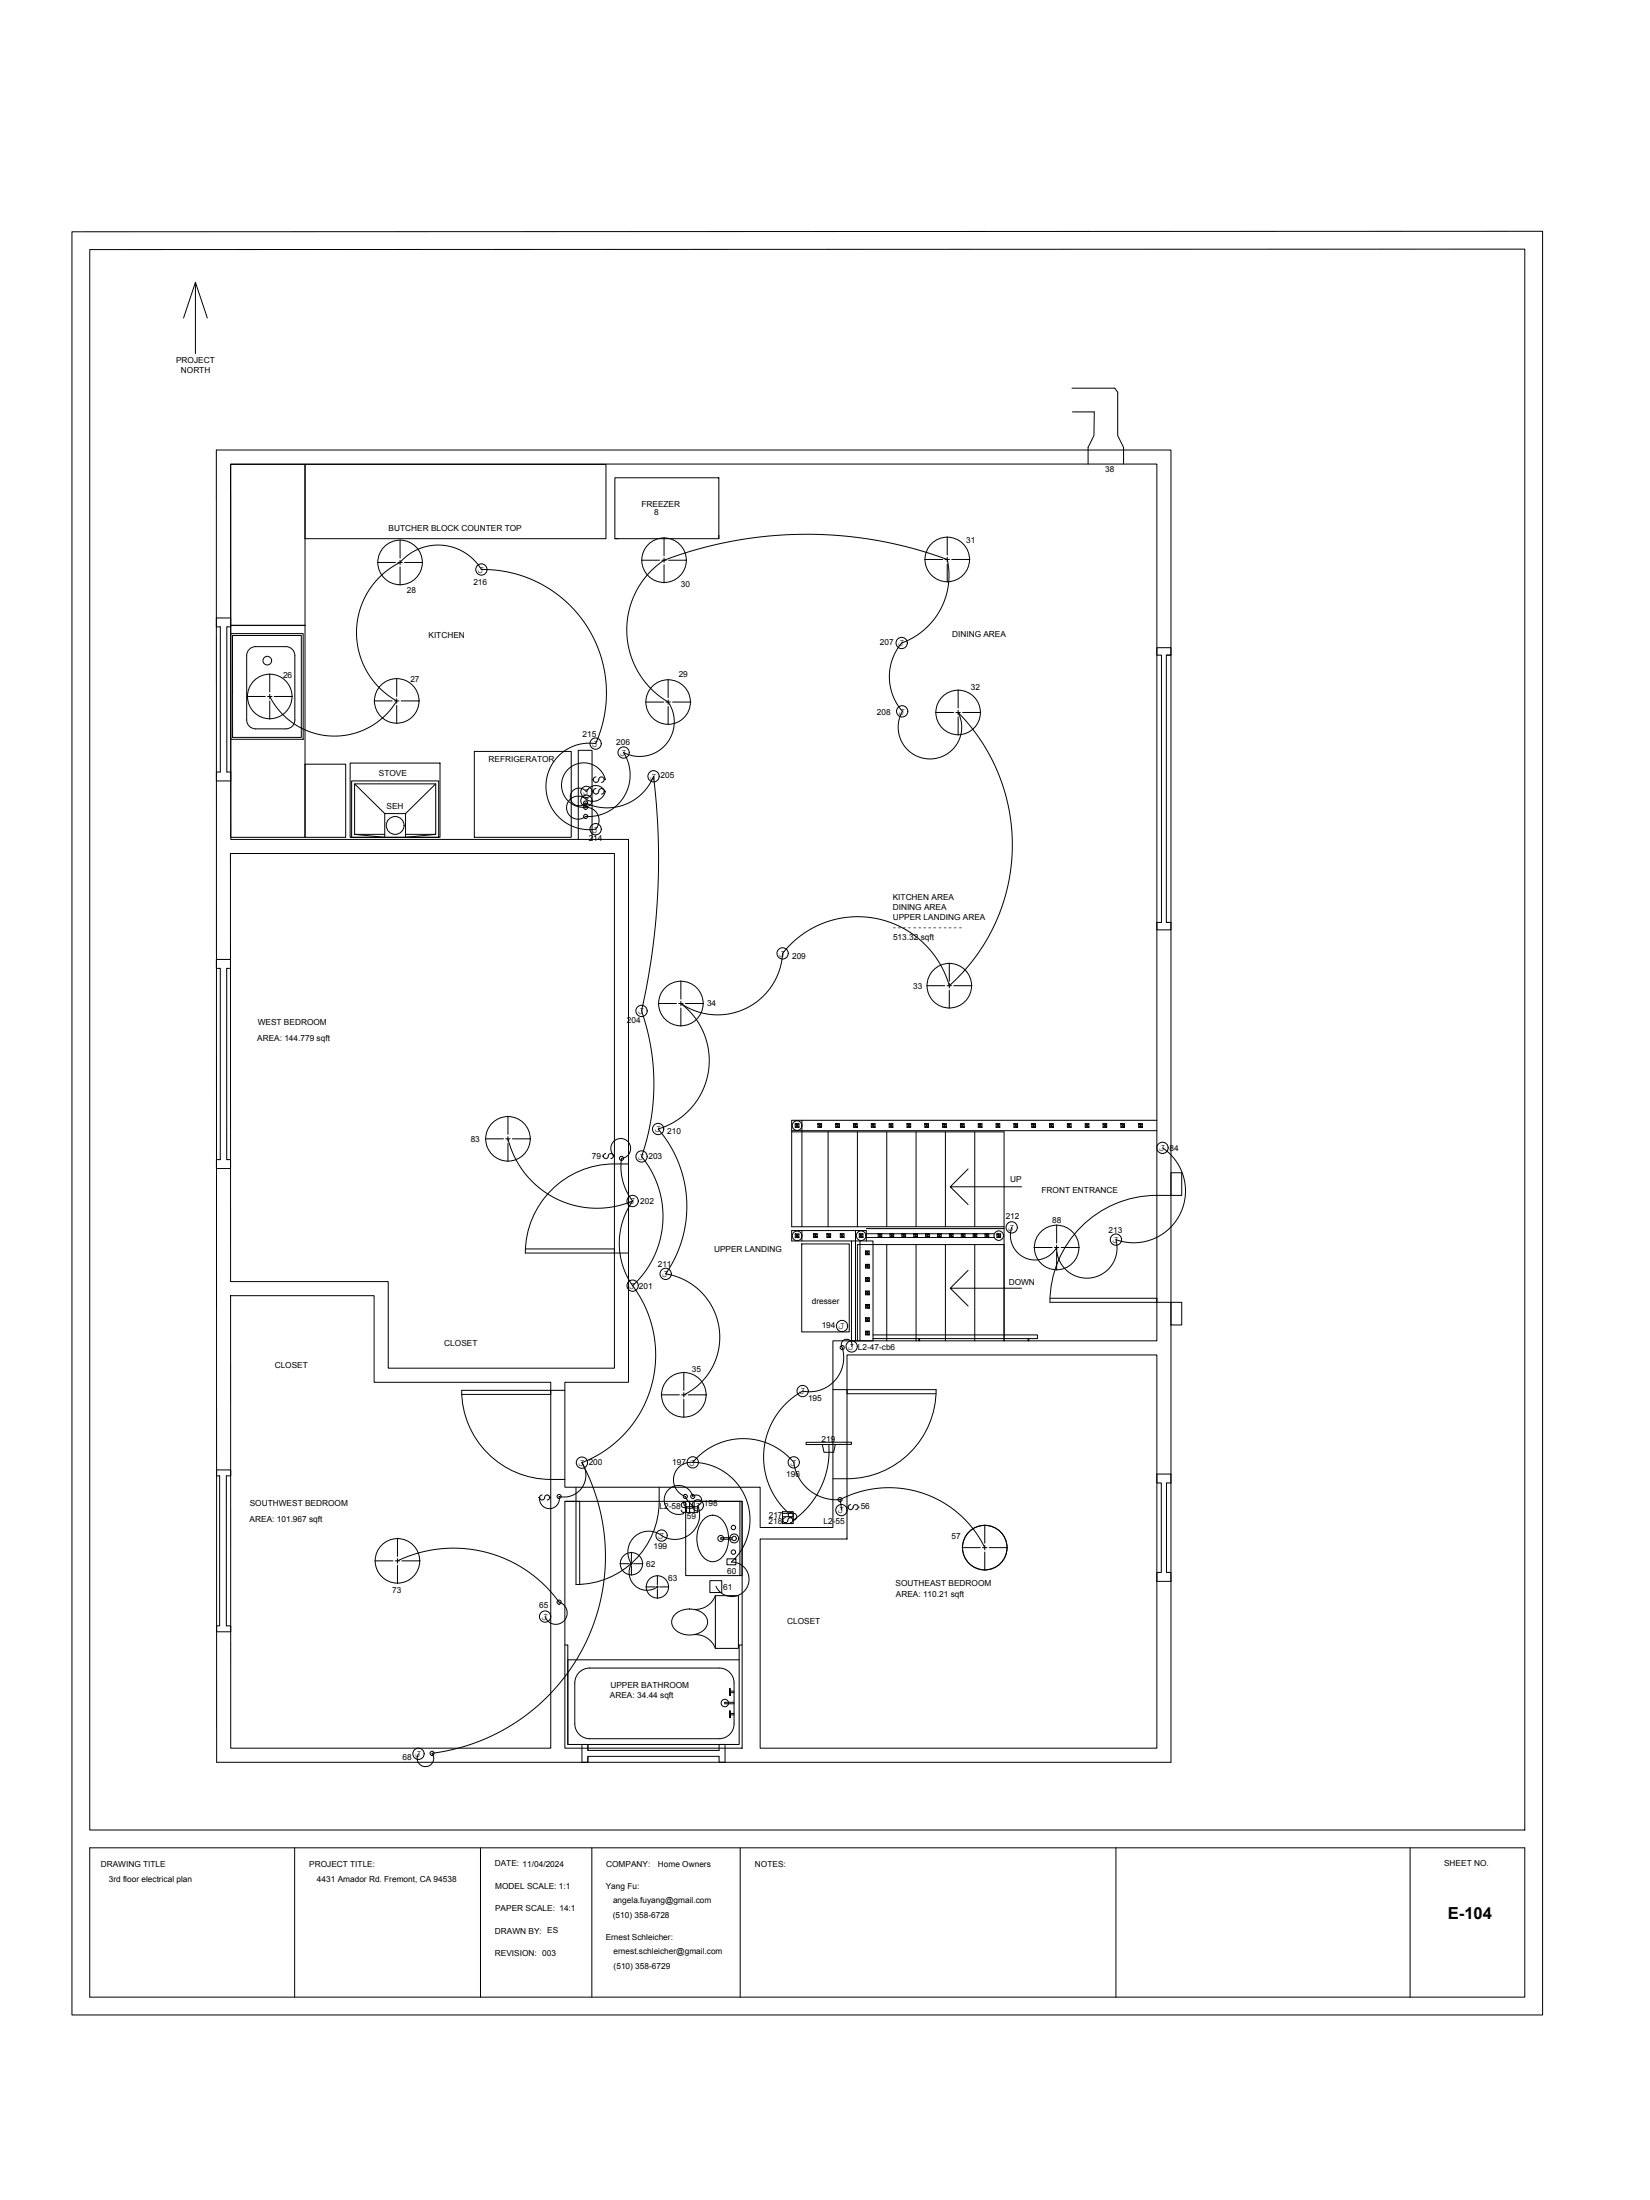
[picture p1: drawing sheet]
<svg xmlns="http://www.w3.org/2000/svg" width="914mm" height="1219mm" viewBox="0 0 914 1219" stroke-linecap="round" stroke-linejoin="round" font-family="sans-serif">
<!-- layer: E301-Electrical-attic -->
<g fill="none" stroke="#000" stroke-width=".55">
<path d="M222 299v10M368 298v10M525 298v10M209 312h10M220 312h3M222 310v3M222 314v10M224 312h10M355 310h11M367 310h2M368 309v3M368 313v10"/>
<path d="M370 310h11M512 310h10M524 310h2M525 309v2M525 313v10M527 310h10M149 373v11M220 376v10M370 377v10M137 386h10M148 386h3M149 386a40 40 0 0 0 71 2 43 43 0 0 1 2-76 28 28 0 0 1 45 4 68 68 0 0 1 63 96 24 24 0 0 0-27 24 24 24 0 0 0 27 23 8 8 0 0 0 1-9 8 8 0 0 0-9-3 12 12 0 0 1-8-20 12 12 0 0 1 21 5"/>
<path d="M149 385v2M149 388v11M152 386h10M207 388h10M219 388h2M220 387v3M220 391v10M222 388h10M358 389h10M369 389h2M370 388v2M370 392v10"/>
<path d="M373 389h10M518 395h11M530 395h2M531 382v10M531 394v2M531 397v10M533 395h11M328 439h1M328 432h1M330 437a1.5 1.5 0 0 0-1 2 1.5 1.5 0 0 0 1 1M330 431a1.5 1.5 0 0 0-1 1 1.5 1.5 0 0 0 1 2M330 434l2-1a1.7 1.7 0 0 1 1-2 1.7 1.7 0 0 1 2 2l-2 1"/>
<path d="M335 439a7 7 0 0 1-12 3 6 6 0 0 0-9 7 6 6 0 0 0 11 3 23 23 0 0 0 21-11 23 23 0 0 0 0-24 19 19 0 0 0 23-4 19 19 0 0 0 1-24 46 46 0 0 1-2-79 224 224 0 0 1 157 0 40 40 0 0 1-25 46 29 29 0 0 0 0 38 18 18 0 0 0 15 27 18 18 0 0 0 16-26 105 105 0 0 1-5 151 53 53 0 0 0-41-37 53 53 0 0 0-51 19 36 36 0 0 1-57 28 40 40 0 0 1 15 39 40 40 0 0 1-27 31 66 66 0 0 1 4 80 36 36 0 0 1 29 30 36 36 0 0 1-19 37M335 439a6 6 0 0 0-5-4 6 6 0 0 0-5 4 5 5 0 0 0-7-1 5 5 0 0 0-1 7 5 5 0 0 0 8 0 28 28 0 0 0 37-15 378 378 0 0 1-6 130 122 122 0 0 1-1 81M330 440l2-1a1.7 1.7 0 0 1 1-2 1.7 1.7 0 0 1 2 2l-2 1M526 534v10M365 556h10M376 556h3M377 544v10M377 555v2M377 559v10M380 556h10M514 546h10M525 546h2"/>
<path d="M526 545v2M526 549v10M529 546h10M281 619v10M269 631h10M280 631h3M281 631a51 51 0 0 0 70 35M281 630v2M281 634v10M284 631h10M336 639a1.4 1.4 0 0 0-2 2 1.4 1.4 0 0 0 2 1 1.4 1.4 0 0 0 1-2l1-1M339 639a1.4 1.4 0 0 1 1 2 1.4 1.4 0 0 1-1 1"/>
<path d="M644 636a29 29 0 0 1 10 37 29 29 0 0 1-36 14 17 17 0 0 1-13 21 17 17 0 0 1-19-17 14 14 0 0 1-18 6 14 14 0 0 1-7-17M334 641h.1M340 641a5 5 0 0 1 1-9 5 5 0 0 1 8 3 5 5 0 0 1-5 7 31 31 0 0 0 7 24M356 641a52 52 0 0 1-5 72M351 666a42 42 0 0 0 2 51 64 64 0 0 1-31 94M586 679v10M573 691h10M584 691h3M586 690v3M586 694v10M588 691h10M472 746a3 3 0 0 0-4-4 3 3 0 0 0-1 6 19 19 0 0 1-22 23 42 42 0 0 0-8 68"/>
<path d="M366 773h10M378 773h2M379 760v11M379 772v2M379 775v11M381 773h10M447 799h25v1l-25 1zM322 811a110 110 0 0 1-83 161 5 5 0 0 1-3 7 5 5 0 0 1-4-7M322 811a12 12 0 0 1 1 13 12 12 0 0 1-13 5 5 5 0 0 1-5 7 5 5 0 0 1-6-6h-1M384 810a32 32 0 0 1 29 21 32 32 0 0 1-8 35 10 10 0 0 1 9 14 10 10 0 0 1-17-1M384 810a36 36 0 0 1 56 0 24 24 0 0 0 26 21M384 810a10 10 0 0 0-11 8 10 10 0 0 0 7 11l2 3 3 3a3 3 0 0 1-4 1 3 3 0 0 1-2-4v1"/>
<path d="M456 801l7-1-1 5h-5zM459 801a46 46 0 0 1-20 41 1.9 1.9 0 0 0 3-2 1.9 1.9 0 0 0-3-1h-5M300 828a1.4 1.4 0 0 0-1 2 1.4 1.4 0 0 0 2 1 1.4 1.4 0 0 0 1-2 1.4 1.4 0 0 1 2 0 1.4 1.4 0 0 1-1 2M305 830h.1M379 838v1a8 8 0 0 1-11-5 8 8 0 0 1 6-10 8 8 0 0 1 10 5 2.9 2.9 0 0 1 4 1 2.9 2.9 0 0 1-1 4 14 14 0 0 1-5 17 14 14 0 0 1-18-1 12 12 0 0 0-13 3 12 12 0 0 0-1 14 10 10 0 0 0 2 12 10 10 0 0 0 12 0M380 835h7v3h-7zM380 834a1.4 1.4 0 0 0-1-1 1.4 1.4 0 0 0-2 2 1.4 1.4 0 0 0 2 0 1.6 1.6 0 0 1 1 3 1.6 1.6 0 0 1-3-1M382 832v6M385 832v6M434 838h6v6h-6zM466 831a59 59 0 0 1 80 27M466 831v6"/>
<path d="M469 835h1M471 834a1.4 1.4 0 0 0-1 2 1.4 1.4 0 0 0 2 1 1.4 1.4 0 0 0 1-2 1.4 1.4 0 0 1 2-1 1.6 1.6 0 0 1-1 3M476 835h.1M220 852v11M434 842h.1M434 841h5M435 841a1.4 1.4 0 0 0-1 2 1.4 1.4 0 0 0 2 1 1.4 1.4 0 0 0 1-2 1.4 1.4 0 0 1 2 0 1.4 1.4 0 0 1-1 2M533 858h10M545 858h2M546 845v10M546 856v3M548 858h10"/>
<path d="M208 865h10M219 865h2M220 865a73 73 0 0 1 90 23 6 6 0 0 1 2 10 6 6 0 0 1-10-2M220 864v2M220 867v11M223 865h10M344 867h5M349 867h2M350 860v5M350 866v1M350 868v5M351 867h5"/>
<path d="M358 879h5M364 879h1M364 873v5M364 879v1M366 879h5M393 876h7v7h-7zM403 864h5v3h-5zM546 860v10M364 881v5"/>
<circle cx="222" cy="312" r="12"/>
<circle cx="267" cy="316" r="3"/>
<circle cx="368" cy="310" r="12"/>
<circle cx="525" cy="310" r="12"/>
<circle cx="500" cy="356" r="3"/>
<circle cx="149" cy="386" r="12"/>
<circle cx="220" cy="388" r="12"/>
<circle cx="370" cy="389" r="12"/>
<circle cx="500" cy="394" r="3"/>
<circle cx="531" cy="395" r="12"/>
<circle cx="330" cy="412" r="3"/>
<circle cx="346" cy="417" r="3"/>
<circle cx="325" cy="439" r="3"/>
<circle cx="362" cy="430" r="3"/>
<circle cx="325" cy="447" r="1.1"/>
<circle cx="325" cy="445" r="1.1"/>
<circle cx="325" cy="452" r="1.1"/>
<circle cx="325" cy="444" r="3"/>
<circle cx="330" cy="460" r="3"/>
<circle cx="434" cy="528" r="3"/>
<circle cx="377" cy="556" r="12"/>
<circle cx="526" cy="546" r="12"/>
<circle cx="356" cy="560" r="3"/>
<circle cx="281" cy="631" r="12"/>
<circle cx="365" cy="626" r="3"/>
<circle cx="644" cy="636" r="3"/>
<circle cx="344" cy="642" r="1.1"/>
<circle cx="356" cy="641" r="3"/>
<circle cx="351" cy="666" r="3"/>
<circle cx="561" cy="680" r="3"/>
<circle cx="586" cy="691" r="12"/>
<circle cx="618" cy="687" r="3"/>
<circle cx="351" cy="712" r="3"/>
<circle cx="369" cy="706" r="3"/>
<circle cx="467" cy="735" r="3"/>
<circle cx="467" cy="747" r="1.1"/>
<circle cx="472" cy="746" r="3"/>
<circle cx="379" cy="773" r="12"/>
<circle cx="445" cy="771" r="3"/>
<circle cx="322" cy="811" r="3"/>
<circle cx="384" cy="810" r="3"/>
<circle cx="440" cy="810" r="3"/>
<circle cx="310" cy="829" r="1.1"/>
<circle cx="380" cy="829" r="1.1"/>
<circle cx="384" cy="829" r="1.1"/>
<circle cx="387" cy="834" r="3"/>
<circle cx="438" cy="840" r="1.4"/>
<circle cx="466" cy="831" r="1.1"/>
<circle cx="466" cy="837" r="3"/>
<circle cx="367" cy="851" r="3"/>
<circle cx="546" cy="858" r="12"/>
<circle cx="220" cy="865" r="12"/>
<circle cx="350" cy="867" r="6"/>
<circle cx="364" cy="879" r="6"/>
<circle cx="302" cy="896" r="3"/>
<circle cx="310" cy="888" r="1.1"/>
<circle cx="232" cy="972" r="3"/>
<circle cx="239" cy="972" r="1.1"/>
</g>
<!-- layer: A201-Floorplan-2nd-floor -->
<g fill="none" stroke="#000" stroke-width=".55">
<path d="M594 215h24l1 2v24l4 7v9M594 228h12v13l-3 7v9M120 249h529v728h-529zM128 257h513v486h-179v104h-41v-23h-108v-58h35v-301h-220zM128 257h41v90h-41zM169 257h167v42h-167zM341 265h57v34h-57zM398 297v2M120 347h2v81h-2M120 342h8v5h-2v81h2v5h-8M128 351h40v59h-40zM128 347h41v117h-41z"/>
<path d="M129 352h38v57h-38zM138 360l4-2h16a5 5 0 0 1 5 5v36a5 5 0 0 1-5 5h-16a5 5 0 0 1-5-5v-36v-1zM646 363h3v-4h-8v4h3v148h-3v4h8v-4h-3M649 363h-3v148M263 416h54v48h-54zM169 424h23v40h-23zM194 423h50v41h-50zM195 433h48v31h-48zM197 434l16 17M241 434l-16 17h-12v13l-16-2M225 451v13l16-2M128 473h212v285h-125v-48h-87z"/>
<path d="M213 462h-16v-28h44v28h-16M320 465v-49h8v49M646 511h3M120 532h8v5h-2v106h2v5h-8M120 537h2v106h-2M439 627h117v116v-53h-81v53M439 627h202M441 623h2v2l-2-2v2h2M442 623v2M443 623l-2 2M444 621v59M453 623h2v2l-2-2v2h2"/>
<path d="M454 623v2M455 623l-2 2M459 627v53M463 623h2v2l-2-2v2h2M464 623v2M465 623l-2 2M473 623h2v2l-2-2v2h2M474 623v2M475 623l-2 2M475 627v53M483 623h2v2l-2-2v2h2M484 623v2"/>
<path d="M485 623l-2 2M491 627v53M493 623h2v2l-2-2v2h2M494 623v2M495 623l-2 2M503 623h2v2l-2-2v2h2M504 623v2M505 623l-2 2M508 627v53M513 623h2v2l-2-2v2h2M514 623v2M515 623l-2 2"/>
<path d="M522 623h2v2l-2-2v2h2M523 623v2M524 627v53M524 623l-2 2M532 623h2v2l-2-2v2h2M533 623v2M534 623l-2 2M540 627v53M542 623h2v2l-2-2v2h2M543 623v2M544 623l-2 2M552 623h2v2l-2-2v2h2"/>
<path d="M553 623v2M554 623l-2 2M562 623h2v2l-2-2v2h2M563 623v2M564 623l-2 2M572 623h2v2l-2-2v2h2M573 623v2M574 623l-2 2M582 623h2v2l-2-2v2h2M583 623v2M584 623l-2 2M592 623h2v2l-2-2v2h2"/>
<path d="M593 623v2M594 623l-2 2M601 623h2v2l-2-2v2h2M602 623v2M603 623l-2 2M611 623h2v2l-2-2v2h2M612 623v2M613 623l-2 2M621 623h2v2l-2-2v2h2M622 623v2M623 623l-2 2M631 623h2v2l-2-2v2h2"/>
<path d="M632 623v2M633 623l-2 2M641 621h-202v59h117M340 645h8M341 645a49 49 0 0 0-50 49h57M537 648l-10 10M566 658h-39l10 10M649 650h6v12h-6zM649 662a60 60 0 0 0-67 52v8h67M291 692h49v2M441 684h2v2l-2-2v2h2M442 684v2"/>
<path d="M443 684l-2 2M444 689h27v49h-27zM444 682v6M451 684h2v2l-2-2v2h2M452 684v2M453 684l-2 2M458 684h2v2l-2-2v2h2M459 684v2M460 684l-2 2M466 684h2v2l-2-2v2h2M467 684v2M468 684l-2 2"/>
<path d="M472 688v55h12v-55h-45v-6h41v6M474 682v61M476 684h2v2l-2-2v2h2M477 688v55M477 684v2M478 684l-2 2M480 693h2v2l-2-2v2h2M480 681h76M480 686h71M480 684h71M481 693v2M482 693l-2 2"/>
<path d="M487 684h2v2l-2-2v2h2M488 684v2M489 684l-2 2M491 690v53M493 684h2v2l-2-2v2h2M494 684v2M495 684l-2 2M500 684h2v2l-2-2v2h2M501 684v2M502 684l-2 2M506 684h2v2l-2-2v2h2M507 684v2"/>
<path d="M508 690v53M508 684l-2 2M513 684h2v2l-2-2v2h2M514 684v2M515 684l-2 2M520 684h2v2l-2-2v2h2M521 684v2M522 684l-2 2M524 690v53M526 684h2v2l-2-2v2h2M527 684v2M528 684l-2 2"/>
<path d="M533 684h2v2l-2-2v2h2M534 684v2M535 684l-2 2M539 684h2v2l-2-2v2h2M540 690v53M540 684v2M541 684l-2 2M546 684h2v2l-2-2v2h2M547 684v2M548 684l-2 2M552 684h3v2l-3-2v2h3M553 684v2"/>
<path d="M555 684l-3 2M128 718h79v48h98v203h-177zM480 715h2v3l-2-3v3h2v-3l-2 3M480 708h2v2l-2-2v2h2v-2l-2 2M480 701h2v2l-2-2v2h2v-2l-2 2M481 701v2M481 708v2M481 715v3M537 704l-10 10M566 714h-39l10 10M582 719h59v3M480 730h2v2l-2-2v2h2v-2l-2 2"/>
<path d="M480 738h2v2l-2-2v2h2M480 723h2v2l-2-2v2h2M481 730v2M481 723v2M481 738v2M482 723v2M482 738l-2 2M482 723l-2 2M484 740h91v2h-91M649 722h6v12h-6zM469 751h172v218h-220v-116h48zM509 742v1"/>
<path d="M510 742v1M570 742v1M256 773h49v-3h-49a49 49 0 0 0 49 50h8M305 770h8M462 770h7M519 772h-50v-2h50a49 49 0 0 1-50 49h-7M120 815h8v3h-3v83h3v3h-8M120 818h2v83h-2M641 817h8v5h-3v49h3v5h-8v-5h3v-49h-3zM313 832h98v137h-98zM319 824v8h-6M365 824a48 48 0 0 1-15 43 46 46 0 0 1-31 11"/>
<path d="M380 832h31v41h-31zM410 832v41M390 842a7 7 0 0 1 12 4 15 15 0 0 1-5 19 9 9 0 0 1-10-8 16 16 0 0 1 3-15zM406 852h-7v1h7M321 878v-46h-2v46M374 894a11 11 0 0 1 18 4 9 9 0 0 1-11 8 8 8 0 0 1-8-9zM396 884h13v30h-13zM396 884a12 12 0 0 1-11 8M313 912h2v55h95v-55h1M385 906a12 12 0 0 1 11 7M410 920h-95v47M321 927l3-2 3-1h72a8 8 0 0 1 8 9v22a8 8 0 0 1-8 9h-72a8 8 0 0 1-8-9v-23v-3z"/>
<path d="M405 937h2M407 938h-2v2v-4h-1v4h1M405 950h2M407 950h-2v2v-4h-1v4h1M407 943h-5v1h5M326 967v3h73v-3h3v10h-3v-4h-73v4M326 970v-3h-4v10h4v-4"/>
<circle cx="148" cy="366" r="2.4"/>
<circle cx="219" cy="457" r="5"/>
<circle cx="442" cy="624" r="2.7"/>
<circle cx="442" cy="685" r="2.7"/>
<circle cx="477" cy="685" r="2.7"/>
<circle cx="554" cy="685" r="2.6"/>
<circle cx="399" cy="853" r="1.6"/>
<circle cx="406" cy="847" r="1.2"/>
<circle cx="407" cy="853" r="2.5"/>
<circle cx="407" cy="853" r="1.2"/>
<circle cx="406" cy="860" r="1.2"/>
<circle cx="402" cy="944" r="2.1"/>
</g>
<!-- layer: A201-Text -->
<path d="M341 299h2" fill="none" stroke="#000" stroke-width=".55"/>
<!-- layer: 00-page-edge -->
<path d="M40 128h815v989h-815zM50 138h795v876h-795zM108 156v40M102 176l6-20 7 20" fill="none" stroke="#000" stroke-width=".55"/>
<!-- layer: Title Block -->
<path d="M50 1024h795v83h-795zM163 1024v83M266 1024v83M328 1024v83M410 1024v83M618 1024v83M781 1024v83" fill="none" stroke="#000" stroke-width=".55"/>
<!-- layer: 0 -->
<path d="M50 1038h.1M50 1034h.1" fill="none" stroke="#4c4c4c" stroke-width=".55"/>
<text font-size="9.2" x="802" y="1063">E-104</text>
<g font-size="5.8">
<text x="265" y="317">J</text>
<text x="498" y="358">J</text>
<text x="498" y="396">J</text>
<text x="328" y="414">J</text>
<text x="344" y="419">J</text>
<text x="360" y="432">J</text>
<text x="323" y="441">J</text>
<text x="323" y="446">J</text>
<text x="328" y="461">J</text>
<text x="432" y="530">J</text>
<text x="353" y="562">J</text>
<text x="363" y="628">J</text>
<text x="642" y="638">J</text>
<text x="353" y="643">J</text>
<text x="349" y="667">J</text>
<text x="559" y="682">J</text>
<text x="616" y="689">J</text>
<text x="367" y="708">J</text>
<text x="349" y="714">J</text>
<text x="465" y="737">J</text>
<text x="470" y="748">J</text>
<text x="443" y="773">J</text>
<text x="320" y="812">J</text>
<text x="382" y="812">J</text>
<text x="438" y="812">J</text>
<text x="385" y="836">J</text>
<text x="464" y="839">J</text>
<text x="365" y="853">J</text>
<text x="300" y="898">J</text>
<text x="230" y="974">J</text>
</g>
<g font-size="4.6">
<text x="98" y="201">PROJECT</text>
<text x="100" y="207">NORTH</text>
<text x="612" y="261">38</text>
<text x="355" y="281">FREEZER</text>
<text x="362" y="286">8</text>
<text x="215" y="294">BUTCHER BLOCK COUNTER TOP</text>
<text x="535" y="301">31</text>
<text x="226" y="328">28</text>
<text x="262" y="324">216</text>
<text x="377" y="325">30</text>
<text x="237" y="354">KITCHEN</text>
<text x="528" y="353">DINING AREA</text>
<text x="488" y="358">207</text>
<text x="157" y="376">26</text>
<text x="227" y="378">27</text>
<text x="376" y="375">29</text>
<text x="538" y="383">32</text>
<text x="486" y="396">208</text>
<text x="323" y="408">215</text>
<text x="342" y="413">206</text>
<text x="271" y="422">REFRIGERATOR</text>
<text x="210" y="430">STOVE</text>
<text x="366" y="431">205</text>
<text x="214" y="448">SEH</text>
<text x="326" y="466">214</text>
<text x="495" y="499">KITCHEN AREA</text>
<text x="495" y="504">DINING AREA</text>
<text x="495" y="510">UPPER LANDING AREA</text>
<text x="495" y="515">- - - - - - - - - - - - - -</text>
<text x="495" y="521">513.32 sqft</text>
<text x="439" y="532">209</text>
<text x="506" y="548">33</text>
<text x="392" y="558">34</text>
<text x="143" y="568">WEST BEDROOM</text>
<text x="347" y="567">204</text>
<text x="143" y="577">AREA: 144.779 sqft</text>
<text x="370" y="629">210</text>
<text x="261" y="633">83</text>
<text x="648" y="638">84</text>
<text x="328" y="642">79</text>
<text x="359" y="643">203</text>
<text x="560" y="655">UP</text>
<text x="577" y="661">FRONT ENTRANCE</text>
<text x="355" y="667">202</text>
<text x="557" y="676">212</text>
<text x="583" y="678">88</text>
<text x="614" y="683">213</text>
<text x="396" y="694">UPPER LANDING</text>
<text x="365" y="702">211</text>
<text x="559" y="712">DOWN</text>
<text x="354" y="714">201</text>
<text x="450" y="723">dresser</text>
<text x="455" y="736">194</text>
<text x="246" y="746">CLOSET</text>
<text x="475" y="748">L2-47-cb6</text>
<text x="152" y="758">CLOSET</text>
<text x="383" y="760">35</text>
<text x="448" y="777">195</text>
<text x="455" y="799">219</text>
<text x="326" y="812">200</text>
<text x="373" y="812">197</text>
<text x="436" y="818">196</text>
<text x="138" y="835">SOUTHWEST BEDROOM</text>
<text x="366" y="836">L2-58</text>
<text x="390" y="834">198</text>
<text x="477" y="836">56</text>
<text x="138" y="843">AREA: 101.967 sqft</text>
<text x="381" y="842">59</text>
<text x="426" y="844">218</text>
<text x="426" y="841">217</text>
<text x="456" y="845">L2-55</text>
<text x="527" y="853">57</text>
<text x="362" y="858">199</text>
<text x="358" y="869">62</text>
<text x="403" y="872">60</text>
<text x="370" y="876">63</text>
<text x="401" y="881">61</text>
<text x="496" y="879">SOUTHEAST BEDROOM</text>
<text x="217" y="883">73</text>
<text x="496" y="885">AREA: 110.21 sqft</text>
<text x="299" y="891">65</text>
<text x="436" y="900">CLOSET</text>
<text x="338" y="936">UPPER BATHROOM</text>
<text x="338" y="941">AREA: 34.44 sqft</text>
<text x="223" y="975">68</text>
<text x="56" y="1035">DRAWING TITLE</text>
<text x="171" y="1034">PROJECT TITLE:</text>
<text x="274" y="1034">DATE: 11/04/2024</text>
<text x="336" y="1034">COMPANY:</text>
<text x="365" y="1034">Home Owners</text>
<text x="418" y="1035">NOTES:</text>
<text x="800" y="1034">SHEET NO.</text>
<text x="60" y="1043">3rd floor electrical plan</text>
<text x="176" y="1043">4431 Amador Rd. Fremont, CA 94538</text>
<text x="274" y="1047">MODEL SCALE: 1:1</text>
<text x="336" y="1047">Yang Fu:</text>
<text x="340" y="1054">angela.fuyang@gmail.com</text>
<text x="274" y="1059">PAPER SCALE: 14:1</text>
<text x="340" y="1063">(510) 358-6728</text>
<text x="274" y="1072">DRAWN BY: ES</text>
<text x="336" y="1075">Ernest Schleicher:</text>
<text x="274" y="1084">REVISION: 003</text>
<text x="340" y="1083">ernest.schleicher@gmail.com</text>
<text x="340" y="1091">(510) 358-6729</text>
</g>
</svg>
